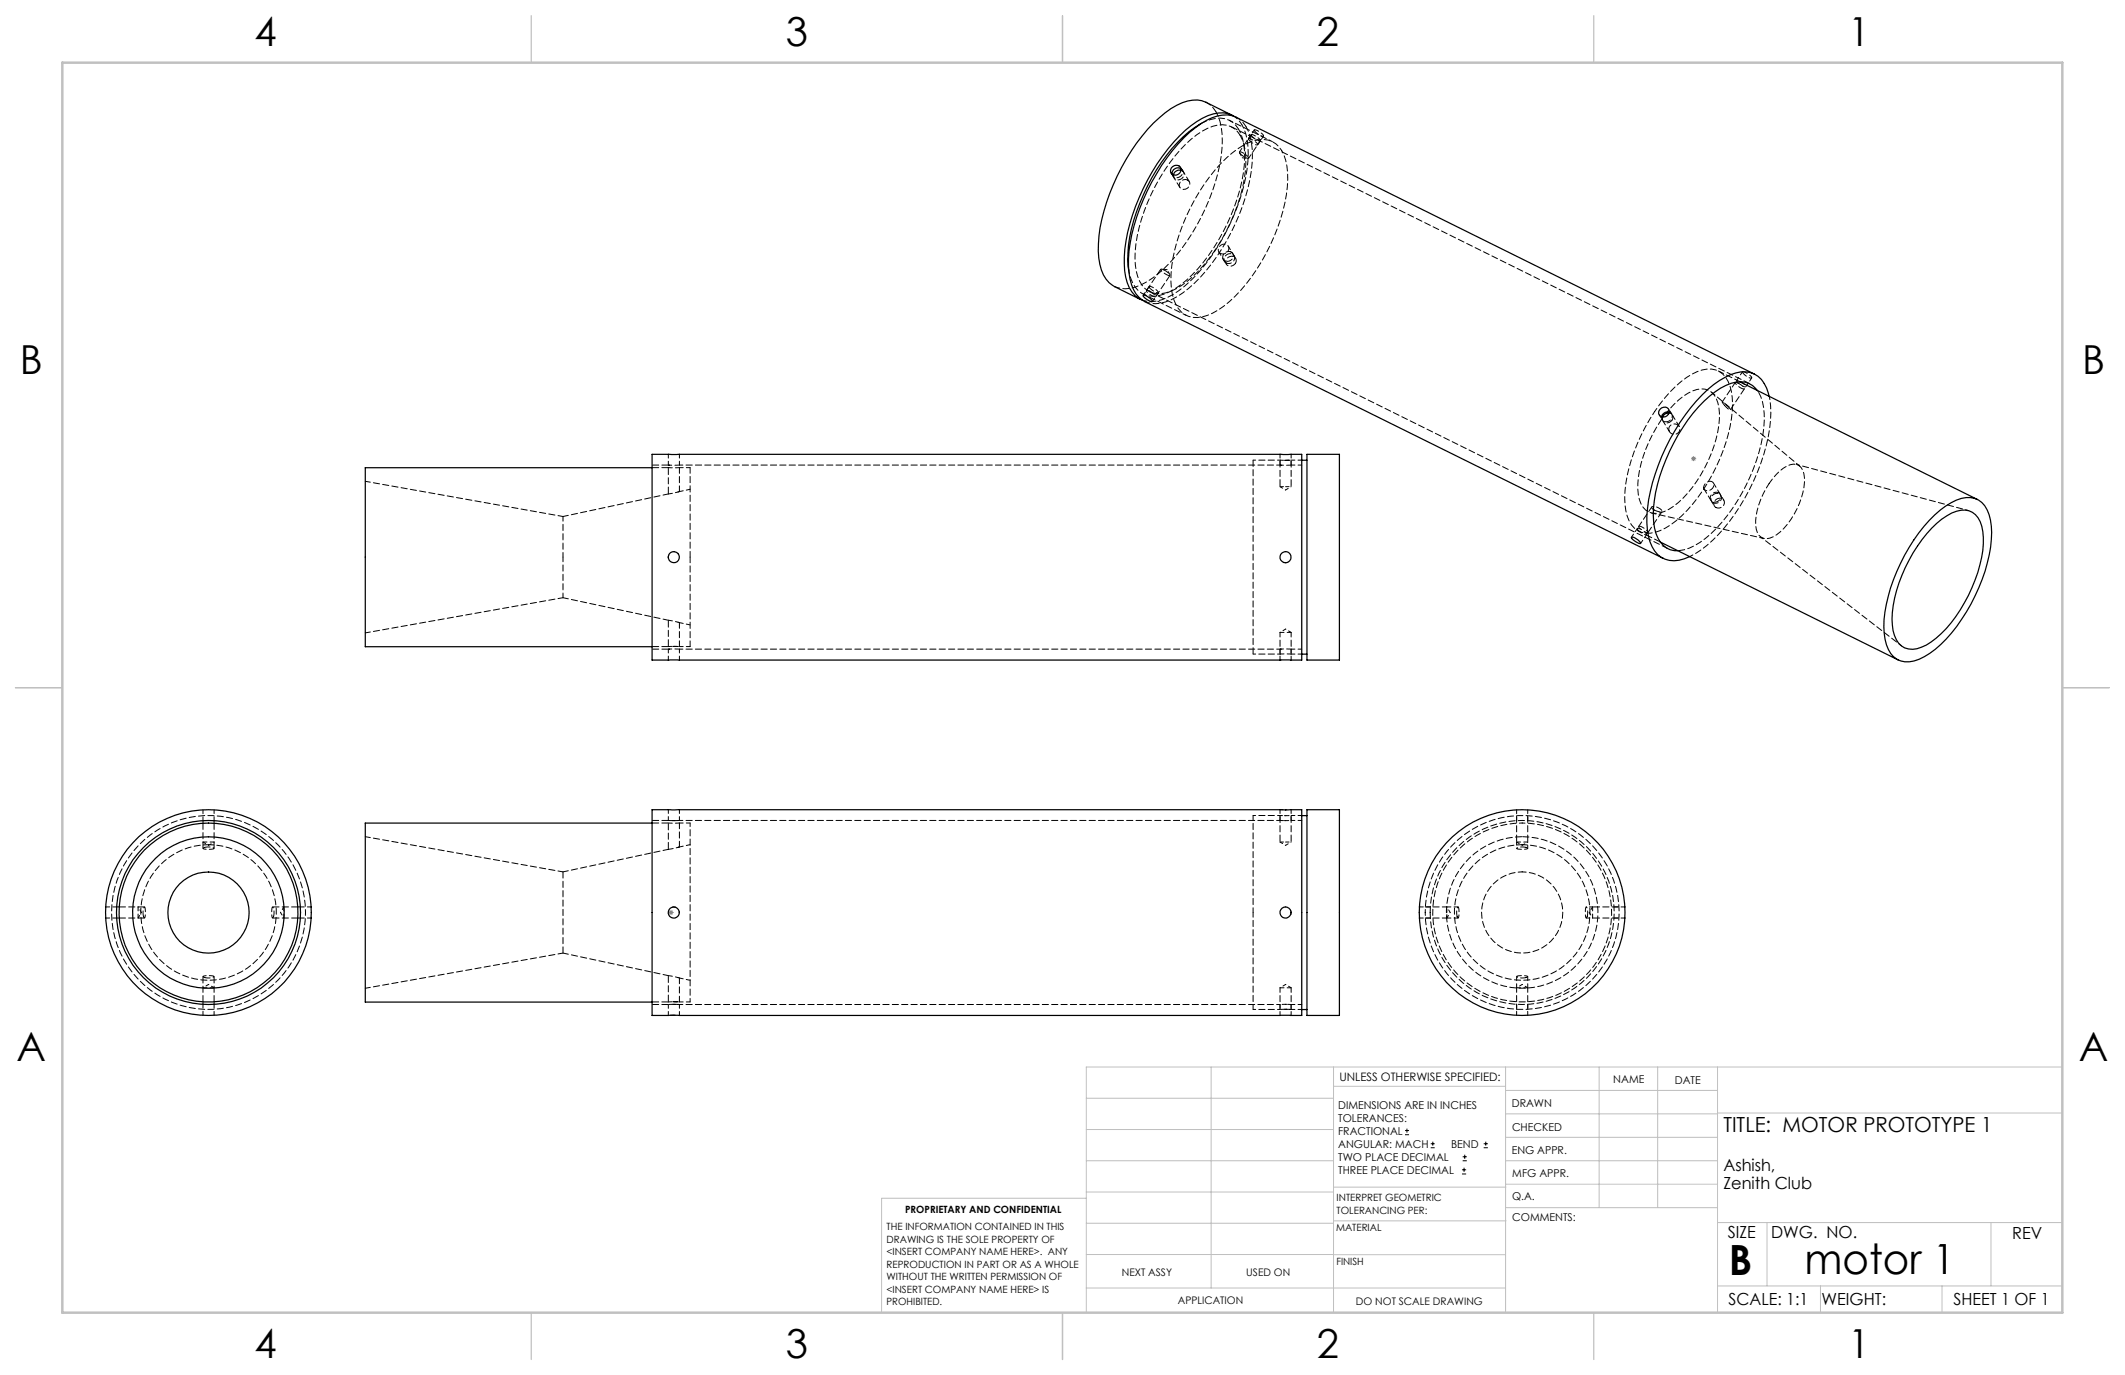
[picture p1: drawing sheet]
<svg xmlns="http://www.w3.org/2000/svg" width="432mm" height="279mm" viewBox="0 0 432 279" stroke-linecap="round" stroke-linejoin="round" font-family="sans-serif">
<g fill="none" stroke="#000" stroke-width=".2">
<path d="M285.5 230.6h.8M285.5 229.7h.8M285.9 229.3v.9M290.7 233.2h.8M290.7 232.4h.8M291.1 232v.8M297.1 238.5h.8M297.1 237.7h.8M297.2 235.9h.9M297.2 235.1h.9M297.5 237.3v.8M297.6 234.6v.9"/>
<path d="M301.5 233.2h.8M301.5 232.4h.8M301.9 232v.8"/>
</g>
<path d="M343.6 93.2h1.1M343.8 92.9l.7 .7M344.1 92.7v1M344.5 92.9l-.7 .7M135.9 185.4h1M136 185.1l.7 .7M136.3 184.9v1M136.7 185.1l-.7 .7" fill="none" stroke="#808080" stroke-width=".2"/>
<g fill="none" stroke="#c0c0c0" stroke-width=".2">
<path d="M246.1 216.8v44.9M271 216.8v49.9M305.9 216.8v49.9M324.9 216.8v28.6M336.8 216.8v28.6M349 216.8v49.9M419.1 216.8h-198.4v49.9M220.7 235.9h50.3M220.7 229.5h50.3M220.7 223.2h50.3M271 220.7h34.9M305.9 231.1h43.1"/>
<path d="M305.9 226.3h43.1M305.9 221.6h43.1M305.9 235.9h43.1M349 226.2h70.1M220.7 248.6h50.3M220.7 242.2h50.3M220.7 254.9h50.3M220.7 243.5h-41.6v23.2M271 255h34.9M271 248.1h35M271 241.2h35M305.9 240.6h43.1"/>
<path d="M306 245.4h43M349 248.4h70.1M359.1 248.4v12.9M404.6 248.4v12.9M220.7 261.7h85.2M349 261.3h70.1M369.9 261.3v5.4M394.6 261.3v5.4"/>
</g>
<path d="M108 3.2v9.5M215.9 3.2v9.5M323.8 3.2v9.5M3.1 139.7h9.6M419.1 139.7h9.5M108 266.7v9.6M215.9 266.7v9.6M323.8 266.7v9.6" fill="none" stroke="#c0c0c0" stroke-width=".25"/>
<path d="M12.7 12.7h406.4v254h-406.4z" fill="none" stroke="#c0c0c0" stroke-width=".5"/>
<g fill="none" stroke="#000" stroke-width=".25">
<path d="M238 34.1a1.04 1.04 0 0 1 1.8-.2 1.04 1.04 0 0 1-.7 1.7 .94 .94 0 0 1-1.1-.3 .94 .94 0 0 1 0-1.2zM240 34.6a1.24 1.24 0 0 0-1.6 1M240 34.3a1.21 1.21 0 0 0-1.8 1.1M244.1 25.1a28.4 28.4 0 0 0-10.1 11.1 34.7 34.7 0 0 0-4.8 16.6l.1 2.1M250.3 23.4l-5.3-2.6a6.6 6.6 0 0 0-5.9 .6 30.4 30.4 0 0 0-11.2 12.6 36.8 36.8 0 0 0-4.7 17 9.1 9.1 0 0 0 2.2 6.5l1.1 .7 5.2 2.7M250.7 23.6a5.5 5.5 0 0 0-5.2-.1 23 23 0 0 0-9.2 8.2 40.6 40.6 0 0 0-7.8 20.5 11.4 11.4 0 0 0 1.5 7.1 4.8 4.8 0 0 0 2.2 1.7M232.3 60a2.67 2.67 0 0 1 1.9 1.3 2.73 2.73 0 0 1-1.9-1.2zM353.5 77.6l48.3 23.9M356.5 76l-105.4-52.2a6.6 6.6 0 0 0-5.9 .6 28.4 28.4 0 0 0-10.2 10.9 38.7 38.7 0 0 0-5.7 17.3 12 12 0 0 0 1.6 7.2l.6 .7 1.1 .8 105.4 52.2M357.1 79.3a4.4 4.4 0 0 0-5.3-1.4 19.9 19.9 0 0 0-8.8 7.4 38.4 38.4 0 0 0-7 18 10.6 10.6 0 0 0 1.4 6.9 3.9 3.9 0 0 0 3.5 1.7M132.5 92.3h132v41.8h-132zM132.5 95h-58.3v36.4h58.3"/>
<path d="M264.5 93.5h1.1M265.6 92.3h6.6v41.8h-6.6zM337.4 83.1a1.03 1.03 0 0 1 1.8 .2 1.03 1.03 0 0 1-1.1 1.4 .92 .92 0 0 1-1-.5 .92 .92 0 0 1 .3-1.1zM339.1 84a1.13 1.13 0 0 0-1.2 .7M339.2 83.8a1.14 1.14 0 0 0-1.6 .9M359.5 80.5a5.4 5.4 0 0 0-4.7-4.9 10.2 10.2 0 0 0-6.6 2.5 40.8 40.8 0 0 0-12.8 21.8 19.8 19.8 0 0 0-.1 10.2 5 5 0 0 0 6.9 3.5l1.2-.5M331.5 109.2a2.03 2.03 0 0 1 1.8 1.3 3 3 0 0 1-1.8-1.3zM337.4 110.1l48.3 24M392 105.7a13.8 13.8 0 0 1 7.5-4.6 4.3 4.3 0 0 1 4.7 3.5 20.5 20.5 0 0 1-.8 11.5 35.8 35.8 0 0 1-10.2 15.8 9.1 9.1 0 0 1-6.1 2.6 4.4 4.4 0 0 1-3.8-3.5 17.4 17.4 0 0 1 .4-9.8 37.3 37.3 0 0 1 8.3-15.5zM392.5 107.3a11.5 11.5 0 0 1 6-3.6 3.7 3.7 0 0 1 4.2 3.2 18.7 18.7 0 0 1-1.4 11 27.4 27.4 0 0 1-8.9 12.6 5.6 5.6 0 0 1-5.4 1.2 5.2 5.2 0 0 1-2.5-4.7 26.8 26.8 0 0 1 5.1-16.1zM264.5 132.9h1.1M132.5 164.5h132v41.8h-132z"/>
<path d="M132.5 167.3h-58.3v36.3h58.3M264.5 165.7h1.1M265.6 164.5h6.6v41.8h-6.6zM21.4 186.5h.1M21.4 184.3h.1M63.2 186.5h.1M63.2 184.3h.1M288.4 186.5h.1M288.4 184.3h.1M330.2 186.5h.1M330.2 184.3h.1M264.5 205.1h1.1"/>
<circle cx="136.9" cy="113.2" r="1.13"/>
<circle cx="261.2" cy="113.2" r="1.12"/>
<circle cx="42.3" cy="185.4" r="18.2"/>
<circle cx="42.4" cy="185.4" r="8.2"/>
<circle cx="42.4" cy="185.4" r="15.4"/>
<circle cx="42.4" cy="185.4" r="20.9"/>
<circle cx="42.4" cy="185.4" r="18.7"/>
<circle cx="136.9" cy="185.4" r="1.13"/>
<circle cx="261.2" cy="185.4" r="1.12"/>
<circle cx="309.3" cy="185.4" r="20.9"/>
</g>
<g fill="none" stroke="#000" stroke-width=".2" stroke-dasharray="1.3 .6" stroke-dashoffset="-.1">
<path d="M235.9 54.7l-2.9 4.3M234.8 60.3l2.9-4.3M135.8 95v5.4M135.8 94.5h-3.3M135.8 95h-3.3M338.1 85.6a1.07 1.07 0 0 0 1.5-.4 1.07 1.07 0 0 0-.4-1.4M333 107.2v-.2a1.99 1.99 0 0 1 1.9 1.1l-.2 .2-.6-.3M334.4 108.7l3 1.4M341 111.9a10.5 10.5 0 0 0 6.7-3.4 36.7 36.7 0 0 0 10.8-23 11.2 11.2 0 0 0-1.2-5.8M132.5 131.9h3.3M135.8 126v5.4M135.8 167.2v5.4"/>
<path d="M135.8 166.7h-3.3M136.9 166.7h-1.1h2.3M309.3 170a15.4 15.4 0 0 0-13.6 22.7 15.4 15.4 0 0 0 26.4 1.3 15.4 15.4 0 0 0-11.3-23.9l-1.5-.1M135.8 198.2v5.4M136.9 204.1h1.2h-2.3M261.2 205.1h1.2h-2.3"/>
</g>
<g fill="none" stroke="#000" stroke-width=".2" stroke-dasharray="1.3 .6">
<path d="M240.1 34.6h-.1M233.6 59.3l105.3 52.2M352.9 77.5v-.1l.1-.1M355.5 78l-105.3-52.2M357.3 79.7l-.2-.4M137.9 99.9l-.2 .1M339.1 87.4a1.14 1.14 0 0 0 1.8 .7 1.14 1.14 0 0 0-.2-2 1.14 1.14 0 0 0-1.6 1.1v.2M351.6 83.3l2.9-4.3M136.8 112.1h.3M137.7 112.4l.2 .2M261.2 112.1h.1M333 108l.3 .1"/>
<path d="M333.3 107.5l-.3-.3M334.9 108.2l2.8-4.3M336.1 103.6l1.1 .4 .5-.1a1.87 1.87 0 0 0-2.1-.8l.1 .3 .4 .2M132.5 131.4h3.3M137.7 126.4l.1 .1M254.6 132.9v-39.4M260.3 134.1h-.2M41.2 166.8v.4M41.2 167.2v5.2M43.5 167.2v-.5M43.5 166.8v-.1M43.5 172.4v-5.2"/>
<path d="M114.4 177.2v16.5M135.8 167.2h-3.3M137.2 166.7h-.3M261.3 165.7h-.3M261.3 166.7h-.3M23.7 186.5h.5M24.2 184.3h-.5M24.2 186.5h5.2M29.4 184.3h-5.2M41.2 198.4v5.2M55.4 186.5h5.2M60.6 186.5h.4"/>
<path d="M60.6 184.3h-5.2M61 184.3h-.4M136.6 184.3h.3M136.9 184.3l.4 .1M137.7 198.6l.1 .1M138 185.2v.3M261.2 184.3h.1M290.6 185.4a18.7 18.7 0 0 1 27.6-16.4 18.7 18.7 0 0 1 1.4 32 18.7 18.7 0 0 1-28.9-14l-.1-1.6M41.2 203.6v.4M43.5 204.1v-.5M43.5 204.1v-.1M43.5 203.6v-5.2"/>
<path d="M132.5 204.1h3.3M132.5 203.6h3.3M136.7 204.1h.2M137.2 206.3h-.3M261 205.1h.2M261.2 204.1h.3M262.3 206.3h-.2"/>
</g>
<g fill="none" stroke="#000" stroke-width=".2" stroke-dasharray="1.3 .6" stroke-dashoffset=".6">
<path d="M238 35.1l.6 1M238.2 35.4a1.08 1.08 0 0 0 1.6 .5 1.08 1.08 0 0 0 .2-1.6M240.5 35l-.6-1M251.9 31l.5 1.1M252.4 32.1l1.2 .1M237.2 54.8l-1.2-.1M237.7 55.8l-.5-1M248.6 52.7l.6 1M251.1 52.5l-.6-1M260.1 98.9h1.1M260.1 93.5h1.1M260.1 94.5h-122"/>
<path d="M261.2 98.9h1.2M337.2 84.3l.6 1M337.7 84.7a.84 .84 0 0 0 .4 .9M339.7 84.1l-.6-1M343.4 113.1a25.3 25.3 0 0 0 9.2-8.7 39.8 39.8 0 0 0 7.2-20.5l-.3-3.4M347.8 101.8l.6 1M350.3 101.7l-.6-1M357.8 109.1l28.6 22.1M400 103.8l-34.9-9.4M135.8 131.4l1.1-.1M138.1 131.9h122M140.2 167.2v36.4"/>
<path d="M260.1 171.1h1.1M260.1 166.7h1.1M260.1 166.7h-122M260.2 165.7h-.1h1.1M261.2 165.7h1.1M261.2 171.1h1.2M261.2 166.7h1.2h-.2M308.2 171.1v1.3M310.4 172.4v-1.3M294 185.4v-1.1M294 186.5v-1.1M322.3 186.5h1.3"/>
<path d="M323.6 184.3h-1.3M135.8 203.6h1.1M136.9 206.3h-1.1M138 204.1h122.1M261.2 204.1h-1.1M262.4 204.1h-1.2"/>
</g>
<g fill="none" stroke="#000" stroke-width=".2" stroke-dasharray="1.3 .6" stroke-dashoffset=".3">
<path d="M353.4 78l-.5-.5M136 94.5h-.2h2.3M260.3 94.5h-.2h2.3M261.2 93.5h1.2h-1.4M337.4 85.6l.4-.6M337.9 85.5l1.3 2.2M346.3 99.4l1.3 2.2M114.4 113.2v8.3M114.4 105v8.2M135.8 113.4l.1-.6M136.9 131.3l1.2 .1-1.4-.1M138.1 131.9h-2.3h.2"/>
<path d="M260.1 128.5v4.4M262.4 131.9h-2.3h.2M262.4 132.9v-4.4M135.8 172.6l2.3-.5-.4 .1M254.6 185.4v-19.7M289.6 186.5h4.4M294 184.3h-4.4M136.9 203.6h1.2h-1.4M254.6 205.1v-19.7M260.1 200.7v4.4M262.4 205.1v-4.4M308.2 200.7v4.4"/>
<path d="M310.4 205.1v-4.4"/>
</g>
<g fill="none" stroke="#000" stroke-width=".2" stroke-dasharray="1.3 .6" stroke-dashoffset=".5">
<path d="M254.9 26.4l-1.2 1.8M255.6 29.4l1.1-1.8M258.5 28.8l-8.7-4.4M229.4 54.9a6.2 6.2 0 0 0 3.4 5 7.2 7.2 0 0 0 6-1.2 33.1 33.1 0 0 0 11.3-14.9 28.9 28.9 0 0 0 2.6-14.4l-.2-1.2-.8-2M232.3 59.8l8.7 4.3M233.5 58.2l-1.2 1.8M234.2 61.3l1.2-1.8M354.1 75.5l-1.2 1.8M354.8 78.6l1.1-1.8M135.8 92.3v2.2M138.1 95h-2.3M138.1 94.5v-2.2"/>
<path d="M140.2 95h-2.1M140.2 99.4l-2.2 .5M260.1 92.3v2.2M262.4 94.5v-2.2M264.5 93.5h-2.2M264.5 94.5h-2.1M336.2 83.6a21.7 21.7 0 0 1 8.7-8.1 4.5 4.5 0 0 1 6.6 2.9 20 20 0 0 1-.8 11.5 35.5 35.5 0 0 1-10.1 15.9 9.1 9.1 0 0 1-6.2 2.6 4.4 4.4 0 0 1-3.7-3.5 20 20 0 0 1 .8-11.5 39.2 39.2 0 0 1 4.7-9.8M338.6 84a13.4 13.4 0 0 1 6.3-4.9 3.3 3.3 0 0 1 4.2 2.7 17.3 17.3 0 0 1-1.4 10.4 23.3 23.3 0 0 1-8.6 11.3 3.9 3.9 0 0 1-5.2-.4 8.7 8.7 0 0 1-1-6.2 27.9 27.9 0 0 1 4.5-11.3M332.7 107.4l-1.2 1.8M333.4 110.4l1.2-1.8M135.8 131.9v2.2M138 131.4h2.2"/>
<path d="M138 126.5l2.2 .5M138.1 134.1v-2.2M260.1 131.9v2.2M262.4 132.9h-2.3M262.4 128.5h-2.3M262.4 132.9h2.1M262.4 131.9h2.1M262.4 134.1v-2.2M41.2 171.1h2.3M43.5 166.7v-2.2M135.8 164.5v2.2M138 167.2h-2.2"/>
<path d="M138.1 166.7v-2.2M140.2 167.2h-2.2M140.2 171.6l-2.2 .5M260.1 164.5v2.2M262.4 166.7v-2.2M264.5 165.7h-2.2M264.5 166.7h-2.2M308.2 171.1h2.2M309.3 177.2a8.3 8.3 0 0 0-7.3 12 8.3 8.3 0 0 0 14.1 .9 8.3 8.3 0 0 0-5.7-12.9h-1.1M310.4 166.7v-2.2M21.5 186.5h2.2M23.7 184.3h-2.2"/>
<path d="M28.1 186.5v-2.2M57.7 184.3v2.2M61 186.5h2.2M63.2 184.3h-2.2M138 198.7l2.2 .5M288.4 186.5h2.2M290.6 184.3h-2.2M323.6 184.3v2.2M328 186.5h2.2M330.2 184.3h-2.2M43.5 200.7h-2.3M43.5 206.3v-2.2"/>
<path d="M135.8 204.1v2.2M138 203.6h2.2M138.1 206.3v-2.2M260.1 204.1v2.2M262.3 205.1h2.2M262.4 204.1h2.1M262.4 200.7h-2.3M262.4 206.3v-2.2M310.4 200.7h-2.2M310.4 206.3v-2.2"/>
</g>
<g fill="none" stroke="#000" stroke-width=".2" stroke-dasharray="1.3 .6" stroke-dashoffset=".4">
<path d="M238.5 35.5a1.05 1.05 0 0 0 1.5 .9 1.05 1.05 0 0 0 .1-1.8M252.3 25.3l-.5-.8-1.1-.9M253.7 32.1l2.4-3.5M254.2 27.3l-2.3 3.6M247.7 51.2l1.1 1.9M250.8 52l-1.2-2M232.2 61a7.3 7.3 0 0 0 6.1-1.1 32.7 32.7 0 0 0 11-13.1 34.6 34.6 0 0 0 4.3-17 10.3 10.3 0 0 0-1.3-4.5M346.2 99.1a1.25 1.25 0 0 1 1.9-1.1 1.14 1.14 0 0 1-.4 1.5 1.14 1.14 0 0 1-1.4-.2l-.1-.2M365.7 94.7l-17.9-15M135.8 100.4l2.2-.5M261.5 114.3h-.7M335.6 104.3l22.8 5.1"/>
<path d="M138 126.5l-2.2-.5M41.2 164.5v2.3M308.2 164.5v2.3M138 198.7l-2.2-.5M262.3 185.1v.7M294 186.5h2.3M296.3 184.3h-2.3M308.2 198.4v2.3M41.2 204v2.3M308.2 204v2.3M310.4 200.7v-2.3"/>
</g>
<g fill="none" stroke="#000" stroke-width=".2" stroke-dasharray="1.3 .6" stroke-dashoffset=".7">
<path d="M260.4 30.6a4.6 4.6 0 0 0-5.6-2 19.5 19.5 0 0 0-9 7.3 39 39 0 0 0-7.8 19.8 11.1 11.1 0 0 0 1.4 7 4.7 4.7 0 0 0 5.9 1.4 21.4 21.4 0 0 0 9-7.8 38.1 38.1 0 0 0 7.4-19.8 11.5 11.5 0 0 0-1.3-5.9M260.1 98.9l1.1 .7M261.2 99.6l1.2-.7M254.6 132.9h5.5M261.2 127.8l-1.1 .7M262.4 128.5l-1.2-.7M41.2 171.1l1.2 .7M42.4 171.8l1.1-.7M260.1 171.1l1.1 .7M260.1 164.5h1.4M261.2 171.8l1.2-.7M308.2 171.1l1.1 .7"/>
<path d="M309.3 167.2a18.2 18.2 0 0 0-16 26.8 18.2 18.2 0 0 0 31.2 1.4 18.2 18.2 0 0 0-13.6-28.1l-1.6-.1M309.3 171.8l1.1-.7M28.1 186.5l.6-1.1M28.7 185.4l-.6-1.1M57 185.4l.7 1.1M57.7 184.3l-.7 1.1M62.1 185.4a19.7 19.7 0 0 0-29.1-17.3 19.7 19.7 0 0 0-1.4 33.8 19.7 19.7 0 0 0 30.4-14.8l.1-1.7M289.6 185.4a19.7 19.7 0 0 1 29.1-17.3 19.7 19.7 0 0 1 1.4 33.8 19.7 19.7 0 0 1-30.4-14.8l-.1-1.7M294 186.5l.7-1.1M294.7 185.4l-.7-1.1M322.9 185.4l.7 1.1M323.6 184.3l-.7 1.1"/>
<path d="M42.4 200l-1.2 .7M43.5 200.7l-1.1-.7M261.2 200l-1.1 .7M262.4 200.7l-1.2-.7M309.3 200l-1.1 .7M310.4 200.7l-1.1-.7"/>
</g>
<path d="M354.2 77.9l.6 .6-.2 .1-.5-.1M260.1 93.5h-5.5M260.1 165.7h-5.5M254.6 205.1h5.5" fill="none" stroke="#000" stroke-width=".2" stroke-dasharray="1.3 .6" stroke-dashoffset=".8"/>
<path d="M260.1 93.5v5.4M262.4 98.9v-5.4M260.1 165.7v5.4M262.4 171.1v-5.4M308.2 165.7v5.4M310.4 171.1v-5.4M323.6 186.5h5.4M329 184.3h-5.4" fill="none" stroke="#000" stroke-width=".2" stroke-dasharray="1.3 .6" stroke-dashoffset="-.2"/>
<g fill="none" stroke="#000" stroke-width=".2" stroke-dasharray="1.3 .6" stroke-dashoffset=".2">
<path d="M238.3 35.7l1.4 2.4M241.3 36.6a1.1 1.1 0 0 0-1.4 .3 1.1 1.1 0 0 0 .2 1.5 1.1 1.1 0 0 0 1.4-.4 1.1 1.1 0 0 0-.2-1.4M241.7 36.9l-1.5-2.4M247.1 22.7a4.8 4.8 0 0 0-2-1.9M251.7 26.2a4.6 4.6 0 0 0-5.7-1.9l-1.9 .8M252 27.5a4.4 4.4 0 0 0-5.6-1.8 19.7 19.7 0 0 0-8.7 7.4 35.7 35.7 0 0 0-7.1 19.4 8.4 8.4 0 0 0 2.1 6.1 4.8 4.8 0 0 0 5.2 .6 21.6 21.6 0 0 0 8.8-8 36.4 36.4 0 0 0 6.5-17.9 11.2 11.2 0 0 0-1.2-5.8M253.2 25.7a4.8 4.8 0 0 0-2-1.9M226.5 58.2a6.1 6.1 0 0 0 5.4-.3 25.3 25.3 0 0 0 9.2-8.8 39.8 39.8 0 0 0 7.3-20.4 12 12 0 0 0-1.3-6M248 51.5a1.07 1.07 0 0 1 .1-1.7 1.07 1.07 0 0 1 1.6 .5 1.2 1.2 0 0 1-1.7 1.2M249.2 53.5a1.06 1.06 0 0 1 .1-1.8 1.06 1.06 0 0 1 1.6 .6 1.2 1.2 0 0 1-1.7 1.2M250.1 51.2a1.07 1.07 0 0 1 0 1.7 1.07 1.07 0 0 1-1.6-.6 1.23 1.23 0 0 1 1.6-1.1M251 53.5a1 1 0 0 0-.3-1.4 1 1 0 0 0-1.4 .4 1.01 1.01 0 0 0 .3 1.5 1.01 1.01 0 0 0 1.4-.5"/>
<path d="M232.6 61.2a6.1 6.1 0 0 0 5.4-.3 25.3 25.3 0 0 0 9.2-8.7 39.8 39.8 0 0 0 7.3-20.5 12 12 0 0 0-1.3-6M352.6 77.7l-2.6 4M354.1 75.7a2.3 2.3 0 0 0 1.9 1.1 2.58 2.58 0 0 0-1.9-1.3M341.2 86.7l-1.4-2.4M350.4 82.4l-.4-.7 1 .8 .6 .8-.4-.2-.8-.7M359.5 98.2a9 9 0 0 1 4.3-3.8 2.06 2.06 0 0 1 2.7 1.8 13.4 13.4 0 0 1-2.6 9.3 9 9 0 0 1-4.3 3.9 2.06 2.06 0 0 1-2.7-1.9 13.4 13.4 0 0 1 2.6-9.3M114.4 105l-40.2-7.2M135.8 100.4l-21.4 4.6M335.6 103l-2.6 4M348.1 102.2a1.06 1.06 0 0 1 .1-1.7 1.06 1.06 0 0 1 1.6 .6 1.2 1.2 0 0 1-1.7 1.1M348.7 103.1a1.07 1.07 0 0 0 1.5-.4 1.07 1.07 0 0 0-.5-1.5 1.09 1.09 0 0 0-1.3 .6 1.09 1.09 0 0 0 .3 1.3M349.2 100.1a1.07 1.07 0 0 0-1.5 .4 1.07 1.07 0 0 0 .5 1.5 1.08 1.08 0 0 0 1.3-.5 1.08 1.08 0 0 0-.3-1.4"/>
<path d="M349.6 100.5l-1.4-2.4M74.2 128.6l40.2-7.1M114.4 121.5l21.4 4.5M41.6 172.2l-.3 .2a2.93 2.93 0 0 0 2.2 0l-.7-.3-1.2 .1M42.4 171.6a13.8 13.8 0 0 1 12.1 20.3 13.8 13.8 0 0 1-23.6 1.2 13.8 13.8 0 0 1 10.1-21.4l1.4-.1M114.4 177.2l-40.2-7.2M135.8 172.6l-21.4 4.6M309.3 171.6a13.8 13.8 0 0 0-12.2 20.3 13.8 13.8 0 0 0 23.6 1.2 13.8 13.8 0 0 0-10-21.4l-1.4-.1M310.1 172.2l.3 .2a2.93 2.93 0 0 1-2.2 0l.6-.3 1.3 .1M29.2 186.2l.1 .3a2.93 2.93 0 0 0 0-2.2l-.2 .7 .1 1.2M41.6 198.6l1 .1 .9-.3a3.4 3.4 0 0 0-2.2 0l.3 .2M55.6 186.2l.1-1-.3-.9a3.4 3.4 0 0 0 0 2.2l.2-.3"/>
<path d="M114.4 193.7l21.4 4.5M296.1 186.2l-.1-1 .3-.9a3.4 3.4 0 0 1 0 2.2l-.2-.3M310.1 198.6l-1.1 .1-.8-.3a3.4 3.4 0 0 1 2.2 0l-.3 .2M322.5 186.2l-.1 .3a2.93 2.93 0 0 1 0-2.2l.2 .7-.1 1.2M74.2 200.8l40.2-7.1"/>
</g>
<g fill="none" stroke="#000" stroke-width=".2" stroke-dasharray="1.3 .6" stroke-dashoffset=".1">
<path d="M251.9 31.1l-.1-.2a2.37 2.37 0 0 1 1.9 1.2l-.6-.1-1.2-.9M253.7 28.3v-.1a2.29 2.29 0 0 1 1.8 1.2 2.56 2.56 0 0 1-1.8-1.1M254.3 27.5l-.1-.1a2.28 2.28 0 0 1 1.9 1.2 2.57 2.57 0 0 1-1.8-1.1M254.9 26.6a2.3 2.3 0 0 0 1.9 1 2.6 2.6 0 0 0-1.9-1.2v.2M233.5 58.4a2.85 2.85 0 0 0 1.9 1.1 2.39 2.39 0 0 0-1.9-1.3v.2M233.6 59.1l-.6-.1a2.29 2.29 0 0 0 1.8 1.3l-.4-.6-.8-.6M236.5 54.8l-.6-.1a2.37 2.37 0 0 0 1.9 1.2l-.3-.3-1-.8M353.2 77.9l-.6-.2a2.3 2.3 0 0 0 1.8 1.3l-.1-.4-1.1-.7M353.5 77.5l-4.3-2.1M138.1 99.9v-4.9M140.2 95v18.2M339.8 85.4a1.01 1.01 0 0 1-1.3 .5 1.01 1.01 0 0 1-.6-1.2"/>
<path d="M140.2 113.2v18.2M332.7 107.6a2.85 2.85 0 0 0 1.9 1 2.39 2.39 0 0 0-1.9-1.2v.2M138.1 131.4v-4.9M138.1 172.1v-4.9M138.1 203.6v-4.9"/>
</g>
<path d="M339.1 83.9h.1a.88 .88 0 0 1 .6 1.5" fill="none" stroke="#000" stroke-width=".2" stroke-dasharray="1.3 .6" stroke-dashoffset=".9"/>
<g font-size="8.5">
<text x="351.3" y="259">B</text>
<text x="366.7" y="258.9">motor 1</text>
</g>
<g font-size="8.1">
<text x="51.7" y="9.3">4</text>
<text x="159.7" y="9.3">3</text>
<text x="267.6" y="9.3">2</text>
<text x="375.6" y="9.3">1</text>
<text x="4" y="76">B</text>
<text x="423.1" y="76">B</text>
<text x="3.3" y="215.7">A</text>
<text x="422.4" y="215.7">A</text>
<text x="51.7" y="276">4</text>
<text x="159.7" y="276">3</text>
<text x="267.6" y="276">2</text>
<text x="375.6" y="276">1</text>
</g>
<text font-size="4.2" x="350.2" y="230.1">TITLE: MOTOR PROTOTYPE 1</text>
<g font-size="3.4">
<text x="350.2" y="238">Ashish,</text>
<text x="350.2" y="241.6">Zenith Club</text>
<text x="351.1" y="251.6">SIZE</text>
<text x="359.9" y="251.6">DWG. NO.</text>
<text x="408.9" y="251.7">REV</text>
<text x="351.2" y="265.2">SCALE: 1:1</text>
<text x="370.1" y="265.3">WEIGHT:</text>
<text x="396.9" y="265.2">SHEET 1 OF 1</text>
</g>
<text font-size="2.4" x="272.2" y="219.7">UNLESS OTHERWISE SPECIFIED:</text>
<g font-size="2.2">
<text x="327.8" y="220.1">NAME</text>
<text x="340.3" y="220.2">DATE</text>
<text x="271.9" y="225.3">DIMENSIONS ARE IN INCHES</text>
<text x="271.9" y="227.9">TOLERANCES:</text>
<text x="307.2" y="224.9">DRAWN</text>
<text x="271.9" y="230.6">FRACTIONAL</text>
<text x="271.9" y="233.2">ANGULAR: MACH</text>
<text x="294.9" y="233.2">BEND</text>
<text x="307.3" y="229.8">CHECKED</text>
<text x="271.9" y="235.9">TWO PLACE DECIMAL</text>
<text x="271.9" y="238.5">THREE PLACE DECIMAL</text>
<text x="307.2" y="234.5">ENG APPR.</text>
<text x="307.3" y="239.2">MFG APPR.</text>
<text x="307.3" y="243.9">Q.A.</text>
<text x="307.3" y="248.1">COMMENTS:</text>
</g>
<g font-size="2.1">
<text x="227.9" y="259.2">NEXT ASSY</text>
<text x="253.3" y="259.2">USED ON</text>
<text x="239.3" y="265">APPLICATION</text>
<text x="275.5" y="265.1">DO NOT SCALE DRAWING</text>
</g>
<g font-size="2">
<text x="271.6" y="244.1">INTERPRET GEOMETRIC</text>
<text x="180.2" y="250">THE INFORMATION CONTAINED IN THIS</text>
<text x="183.9" y="246.4">PROPRIETARY AND CONFIDENTIAL</text>
<text x="271.5" y="250.2">MATERIAL</text>
<text x="271.6" y="246.6">TOLERANCING PER:</text>
<text x="180.2" y="252.5">DRAWING IS THE SOLE PROPERTY OF</text>
<text x="180.2" y="255.1">&lt;INSERT COMPANY NAME HERE&gt;. ANY</text>
<text x="180.2" y="257.6">REPRODUCTION IN PART OR AS A WHOLE</text>
<text x="271.5" y="257">FINISH</text>
<text x="180.2" y="260.1">WITHOUT THE WRITTEN PERMISSION OF</text>
<text x="180.2" y="262.6">&lt;INSERT COMPANY NAME HERE&gt; IS</text>
<text x="180.2" y="265.2">PROHIBITED.</text>
</g>
</svg>
